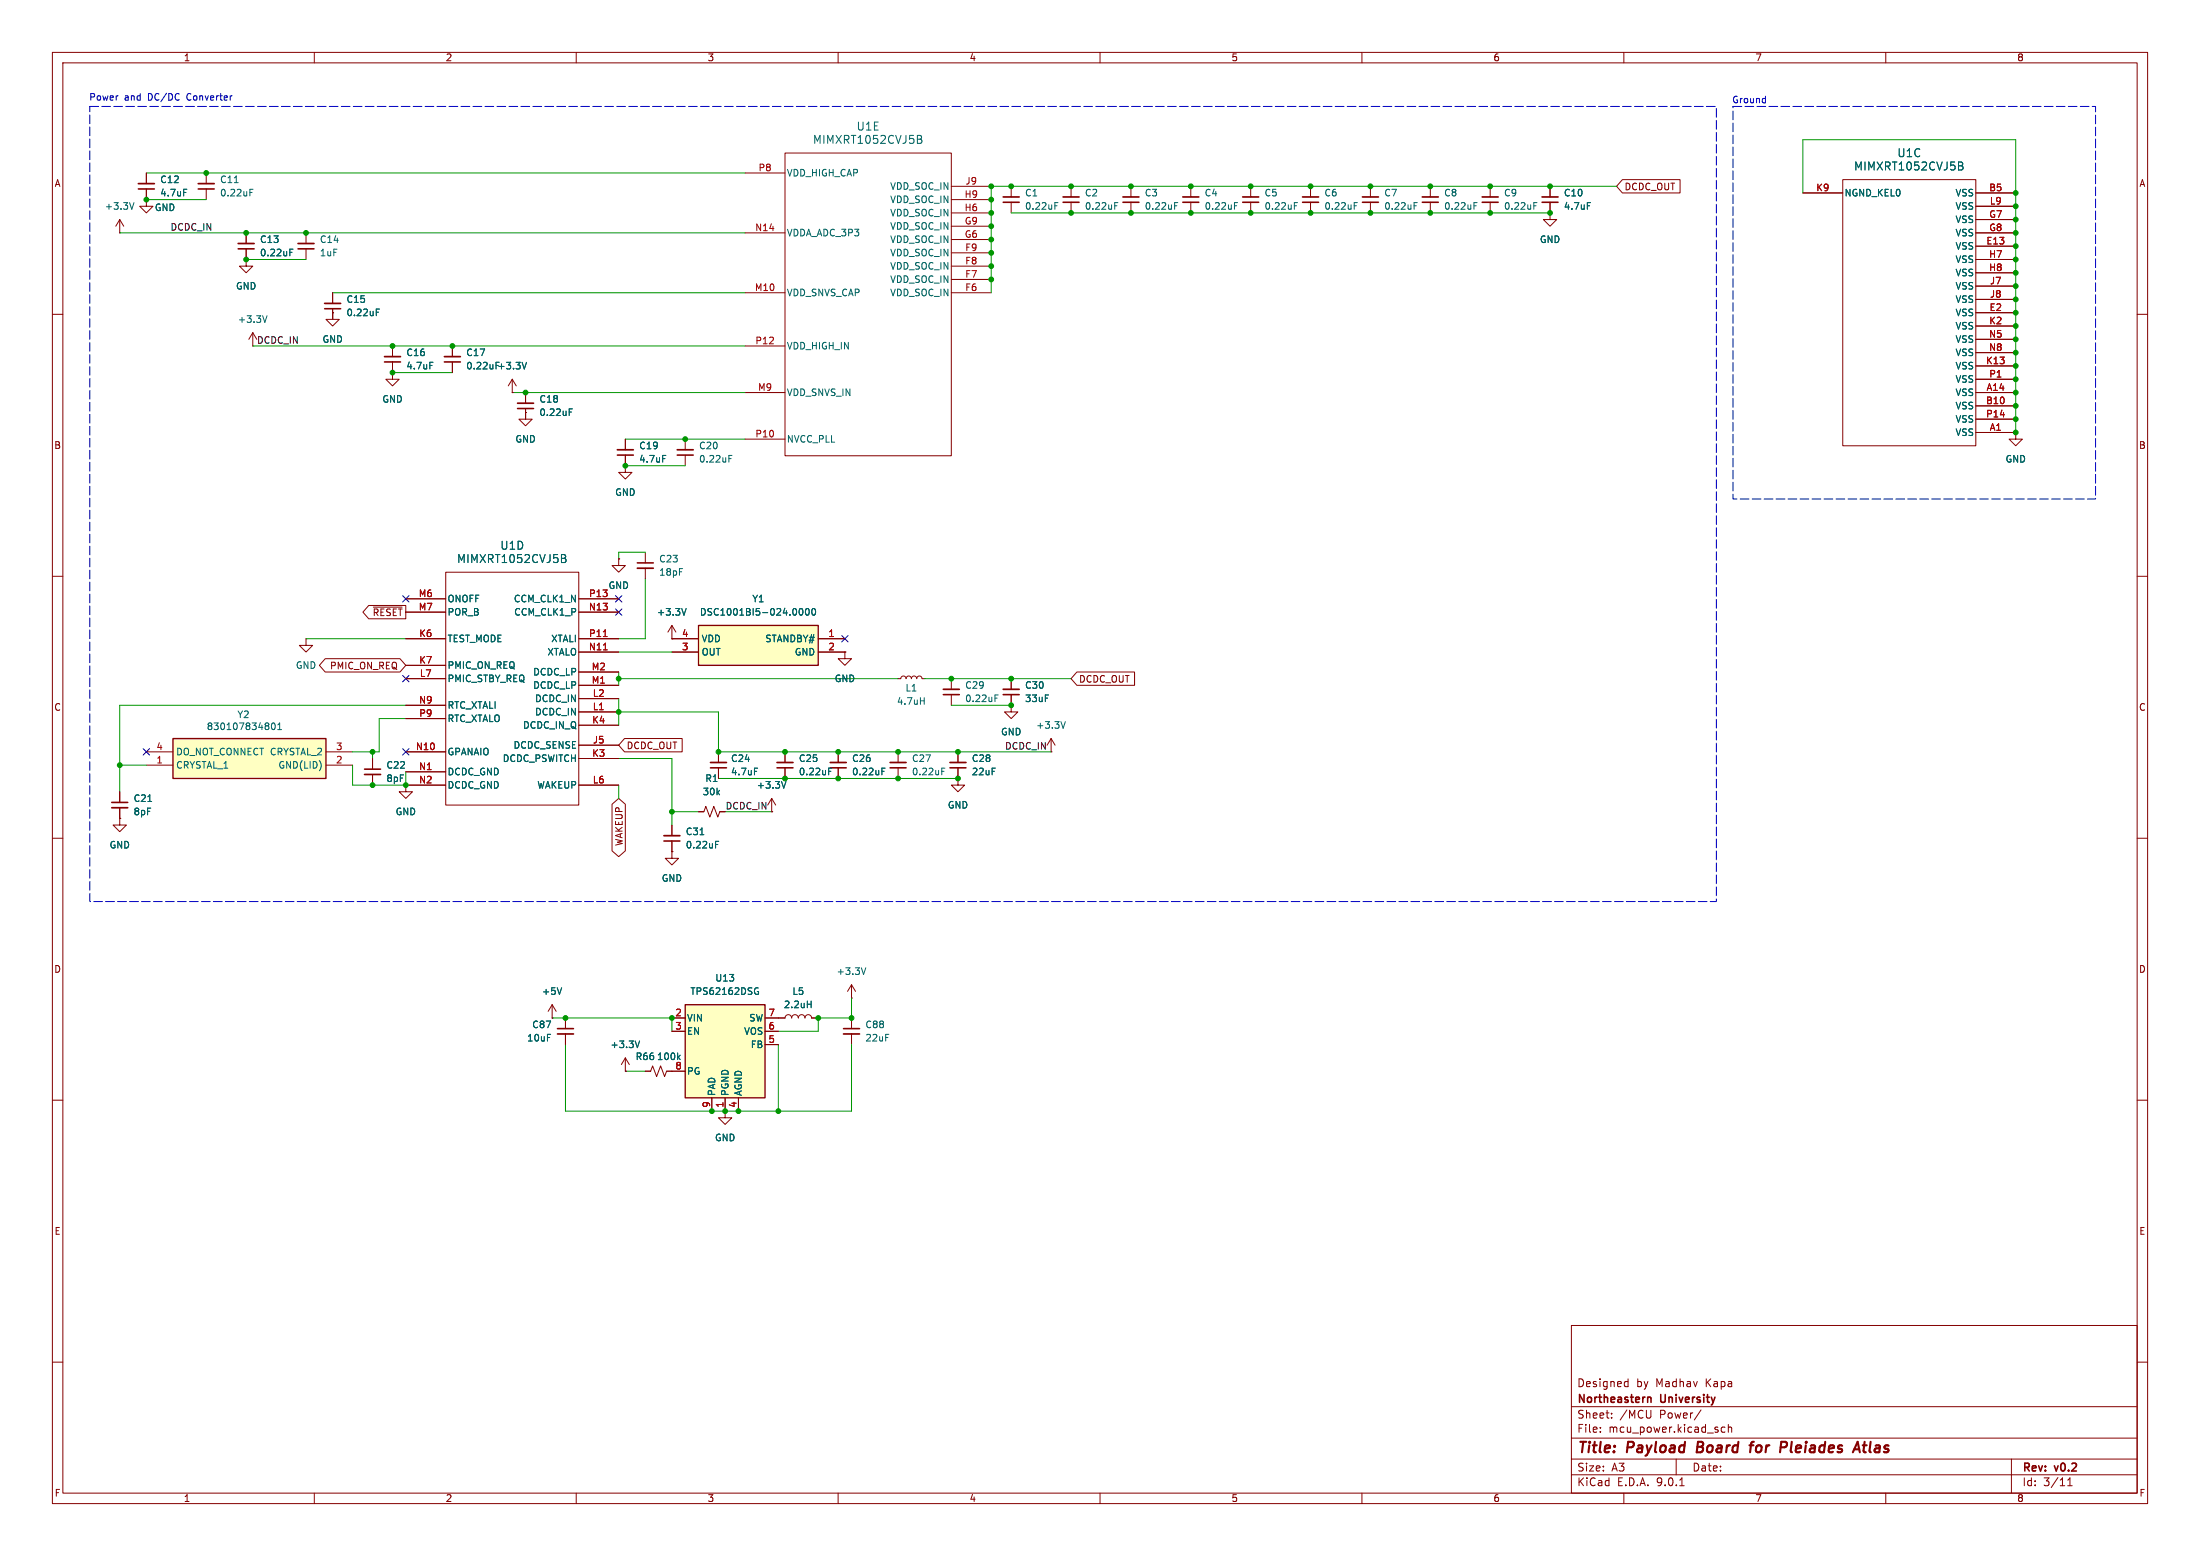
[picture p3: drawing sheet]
<svg xmlns="http://www.w3.org/2000/svg" width="420mm" height="297mm" viewBox="0 0 420 297" stroke-linecap="round" stroke-linejoin="round" font-family="sans-serif">
<g fill="none" stroke="#840000" stroke-width=".19">
<path d="M10 10h400v277h-400zM12 12h396v273h-396zM60 10v2M110 10v2M160 10v2M210 10v2M260 10v2M310 10v2M360 10v2M27.9 38.1v1.3h1.3l-1.3 1.2-1.2-1.2h1.2M27.9 38.1h.1M27.9 33v2.1"/>
<path d="M27.9 36.1v2M39.4 33v2.1M39.4 36.1v2M142.2 33h7.7M149.9 29.2h31.7v57.8h-31.7zM181.6 35.6h7.6M181.6 38.1h7.6M193 35.6v2M193 38.6v2M204.5 35.6v2M204.5 38.6v2M215.9 35.6v2"/>
<path d="M215.9 38.6v2M22.9 44.5h.1M22.9 41.9l.7 1.3M22.9 41.9l-.8 1.3M22.9 41.9v2.6M47 49.5v1.3h1.3l-1.3 1.3-1.3-1.3h1.3M47 49.5h.1M47 44.5v2M47 47.5v2M58.4 44.5v2M58.4 47.5v2M142.2 44.5h7.7"/>
<path d="M142.2 55.9h7.7M181.6 55.9h7.6M181.6 40.6h7.6M181.6 43.2h7.6M181.6 45.7h7.6M181.6 48.3h7.6M181.6 50.8h7.6M181.6 53.3h7.6M10 60h2M142.2 66h7.7M142.2 74.9h7.7M408 60h2"/>
<path d="M119.4 88.9v1.3h1.2l-1.2 1.2-1.3-1.2h1.3M119.4 88.9h.1M119.4 83.8v2.1M119.4 86.9v2M130.8 83.8v2.1M130.8 86.9v2M142.2 83.8h7.7M10 110h2M77.5 114.3h7.6M77.5 116.8h7.6M85.1 109.2h25.4v44.5h-25.4zM110.5 114.3h7.6"/>
<path d="M110.5 116.8h7.6M118.1 106.7v1.3h1.3l-1.3 1.2-1.3-1.2h1.3M118.1 106.7h.1M123.2 105.4v2M123.2 108.5v2M128.3 119.4l-.8 1.3M128.3 119.4l.7 1.3M128.3 119.4v2.5M408 110h2M77.5 129.5h7.6M77.5 121.9h7.6M77.5 127h7.6"/>
<path d="M77.5 134.6h7.6M77.5 137.2h7.6M110.5 121.9h7.6M110.5 124.5h7.6M110.5 128.3h7.6M110.5 130.8h7.6M110.5 133.4h7.6M110.5 135.9h7.6M110.5 138.4h7.6M128.3 121.9h.1M171.4 129.5h.6l.1-.3 .4-.2 .3 .2 .2 .3 .1-.3 .4-.2 .3 .2 .2 .3 .1-.3 .4-.2 .4 .2 .1 .3 .2-.3 .3-.2 .4 .2 .1 .3h.5M181.6 129.5v2.1"/>
<path d="M181.6 132.6v2M193 134.6v1.3h1.3l-1.3 1.3-1.2-1.3h1.2M193 134.6h.1M193 129.5v2.1M193 132.6v2M10 160h2M22.9 151.1v2.1M22.9 154.2v2M77.5 143.5h7.6M77.5 147.3h7.6M77.5 149.9h7.6M110.5 149.9h7.6"/>
<path d="M110.5 142.2h7.6M110.5 144.8h7.6M149.9 143.5v2M149.9 146.6v2M160 143.5v2M160 146.6v2M171.4 143.5v2M171.4 146.6v2M182.9 148.6v1.3h1.2l-1.2 1.2-1.3-1.2h1.3M182.9 148.6h.1M182.9 143.5v2M182.9 146.6v2"/>
<path d="M200.7 143.5h.1M200.7 141l-.8 1.2M200.7 141l.7 1.2M200.7 141v2.5M408 160h2M105.4 194.3h.1M105.4 191.8l-.8 1.2M105.4 191.8l.8 1.2M105.4 191.8v2.5M107.9 194.3v2M107.9 197.4v2M148.6 194.3h1.3a.64 .64 0 0 1 .6-.6 .64 .64 0 0 1 .6 .6 .64 .64 0 0 1 .7-.6 .64 .64 0 0 1 .6 .6 .64 .64 0 0 1 .6-.6 .64 .64 0 0 1 .7 .6 .64 .64 0 0 1 .6-.6 .64 .64 0 0 1 .6 .6h1.3"/>
<path d="M162.6 190.5h.1M162.6 188v2.5M162.6 194.3v2M162.6 197.4v2M162.6 188l-.8 1.2M162.6 188l.7 1.2M10 210h2M119.4 204.5h.1M119.4 201.9l-.8 1.3M119.4 201.9l.7 1.3M119.4 201.9v2.6M123.2 204.5h1l.4-1 .7 2 .8-2 .8 2 .4-1h1"/>
<path d="M138.4 212.1v1.3h1.3l-1.3 1.2-1.2-1.2h1.2M138.4 212.1h.1M408 210h2M300 253h108v32h-108zM10 260h2M300 278.5h108M300 274.5h108M300 268.5h108M305.5 273.2v.2M305.5 272.5v.1M307.7 270.5v.2M307.7 269.8v.1"/>
<path d="M310.4 263.7l.4 .1M310.8 263.2v1.5M310.8 264.6l-.4 .1M315.2 269.2l-.1 1.3M320 278.5v3M324.7 269.1l-1.3 1.9M329.3 272.5l-.4-.1-.3 .3 .1 .6h.6M329.9 272.5l.3-.1 .3 .1 .1 .9M329.9 271.9v1.5M384 278.5v6.5M408 260h2M60 285v2"/>
<path d="M110 285v2M160 285v2M210 285v2M260 285v2M300 281.5h108M310 285v2M320.7 283.6h.8M360 285v2M394.7 283.6h.9M394.7 282.5l.5-.4v1.5"/>
</g>
<path d="M324.2 275.2l-.3 2h.8M334 275.9h.7M334.8 275.2l-.4 .1-.1 .2-.2 1.7M340.1 275.2l.9 .1a.58 .58 0 0 1-.3 1M354 276.6h.9M354.6 275.2l.4 2M355.6 275.9h.8M356 275.2l-.2 1.7v.2l.4 .1" fill="none" stroke="#840000" stroke-width=".4"/>
<g fill="none" stroke="#840000" stroke-width=".3">
<path d="M26.4 36.1h3.1M37.8 36.1h3.1M191.5 38.6h3.1M202.9 38.6h3.1M214.4 38.6h3M45.5 47.5h3M56.9 47.5h3M117.9 86.9h3M129.3 86.9h3M121.7 107.4h3M180.1 132.6h3M191.5 132.6h3.1"/>
<path d="M21.3 153.2h3.1M148.3 146.6h3.1M158.5 146.6h3M169.9 146.6h3.1M181.4 146.6h3M106.4 196.3h3.1M161 196.3h3.1M314.5 266.8l.3-.1 .3 .1 .1 .9"/>
</g>
<g fill="none" stroke="#840000" stroke-width=".33">
<path d="M26.4 35.1h3.1M37.8 35.1h3.1M191.5 37.6h3.1M202.9 37.6h3.1M214.4 37.6h3M45.5 46.5h3M56.9 46.5h3M117.9 85.9h3M129.3 85.9h3M121.7 108.5h3M180.1 131.6h3M191.5 131.6h3.1"/>
<path d="M21.3 154.2h3.1M148.3 145.5h3.1M158.5 145.5h3M169.9 145.5h3.1M181.4 145.5h3M106.4 197.4h3.1M161 197.4h3.1"/>
</g>
<g fill="none" stroke="#006464" stroke-width=".19">
<path d="M25.6 38.7l-.4 1.2M35.1 36.1h.6M44.7 34.9h.8M47.7 36.7h.4M47.7 36.1h.6M175.1 25.8h.5l.3 .2v.3l-.3 .3M175.1 26.6h.5M175.6 26.6a.41 .41 0 0 1 .4 .3 .41 .41 0 0 1-.3 .5h-.6M201.4 39.3h.4M201.4 38.7h.6M212.8 39.3h.4M212.8 38.7h.6"/>
<path d="M224.2 39.3h.5M224.2 38.7h.6M55.3 48.2h.4M55.3 47.6h.6M126.5 86.9h.6M139.1 87.5h.5M139.1 86.9h.7M107.2 105.9h.5l.2 .1 .1 .3-.3 .3M107.2 106.6h.5M107.7 106.6a.41 .41 0 0 1 .4 .3 .41 .41 0 0 1-.3 .5h-.6M131 116.1l-.4 1.3M175.7 133.8h.7"/>
<path d="M176.4 133.2v1.2M189.9 133.3h.5M189.9 132.7h.7M203.4 137.7l-.4 1.3M28.2 153h.8M158.2 147.2h.4M158.2 146.6h.6M168.4 147.2h.4M168.4 146.6h.6M179.8 147.2h.4M179.8 146.6h.6M107.2 188.5l-.4 1.3"/>
<path d="M122.1 198.7l-.4 1.3M154.1 191.7h.7M154.8 191.1v1.2M165.3 184.7l-.4 1.3M129.5 201.8l.3 .5M129.8 201.4l-.4 .5"/>
</g>
<path d="M115.2 121.5h.7M115.2 124h.7" fill="none" stroke="#a90000" stroke-width=".19"/>
<path d="M133.3 119.4h22.9v7.6h-22.9z" fill="#ffffc2"/>
<path d="M133.3 119.4h22.9v7.6h-22.9z" fill="none" stroke="#840000" stroke-width=".25"/>
<path d="M128.3 121.9h5M128.3 124.5h5M156.2 121.9h5.1M156.2 124.5h5.1M71.1 144.8v2M71.1 147.8v2.1" fill="none" stroke="#840000" stroke-width=".19"/>
<path d="M152.7 116.3l.2-.2a.68 .68 0 0 1 .4 .7 .68 .68 0 0 1-.4 .6l-.3-.5zM153.9 116.2l.2-.1a.68 .68 0 0 1 .4 .7 .68 .68 0 0 1-.4 .6 .84 .84 0 0 1-.2-1.2zM155.1 116.3l.2-.2a.68 .68 0 0 1 .4 .7 .68 .68 0 0 1-.4 .6l-.3-.5z" fill="none" stroke="#006464" stroke-width=".19"/>
<path d="M69.6 146.8h3" fill="none" stroke="#840000" stroke-width=".3"/>
<path d="M69.6 147.8h3" fill="none" stroke="#840000" stroke-width=".33"/>
<path d="M130.8 191.8h15.2v17.8h-15.2z" fill="#ffffc2"/>
<path d="M130.8 191.8h15.2v17.8h-15.2z" fill="none" stroke="#840000" stroke-width=".25"/>
<g fill="none" stroke="#840000" stroke-width=".19">
<path d="M227.3 35.6v2M227.3 38.6v2M238.8 35.6v2M238.8 38.6v2M250.2 35.6v2M250.2 38.6v2M261.6 35.6v2M261.6 38.6v2M273 35.6v2M273 38.6v2M284.5 35.6v2M284.5 38.6v2"/>
<path d="M295.9 35.6v2M295.9 38.6v2M344.2 36.8h7.6M351.8 34.3h25.4v50.8h-25.4zM377.2 36.8h7.6M377.2 39.4h7.6M295.9 40.6v1.3h1.3l-1.3 1.3-1.3-1.3h1.3M295.9 40.6h.1M377.2 41.9h7.6M377.2 44.5h7.6M377.2 47h7.6M377.2 49.5h7.6"/>
<path d="M377.2 52.1h7.6M377.2 54.6h7.6M377.2 57.2h7.6M377.2 59.7h7.6M74.9 71.1v1.3h1.3l-1.3 1.3-1.2-1.3h1.2M74.9 71.1h.1M74.9 66v2.1M74.9 69.1v2M86.4 66v2.1M86.4 69.1v2M97.8 74.9h.1M97.8 72.4l-.8 1.3"/>
<path d="M97.8 72.4l.8 1.3M97.8 72.4v2.5M100.3 78v2h-1.2l1.2 1.3 1.3-1.3h-1.3v-1.3M100.3 78.7h.1M100.3 74.9v2.1M377.2 62.2h7.6M377.2 64.8h7.6M377.2 67.3h7.6M377.2 69.9h7.6M377.2 72.4h7.6M377.2 74.9h7.6M377.2 77.5h7.6"/>
<path d="M377.2 80h7.6M377.2 82.6h7.6M384.8 82.6v1.2h1.3l-1.3 1.3-1.3-1.3h1.3M384.8 82.6h.1M161.3 124.5v1.2h-1.3l1.3 1.3 1.3-1.3h-1.3M161.3 124.5h.1M22.9 156.2v1.3h1.2l-1.2 1.3-1.3-1.3h1.3M22.9 156.2h.1M77.5 149.9v1.2h1.2l-1.2 1.3-1.3-1.3h1.3M77.5 149.9h.1M128.3 157.5v2M133.3 154.9h1.1l.3-1 .8 2.1 .8-2.1 .7 2.1 .4-1.1h1"/>
<path d="M137.2 143.5v2M137.2 146.6v2M147.3 154.9h.1M147.3 152.4l-.7 1.3M147.3 152.4l.8 1.3M147.3 152.4v2.5M128.3 162.6v1.2h-1.3l1.3 1.3 1.2-1.3h-1.2M128.3 162.6h.1M128.3 160.5v2.1M128.3 194.3h2.5M128.3 196.9h2.5M146 194.3h2.6"/>
<path d="M146 196.9h2.6M146 199.4h2.6M128.3 204.5h2.5M135.9 209.6v2.5M138.4 209.6v2.5M141 209.6v2.5"/>
</g>
<g fill="none" stroke="#006464" stroke-width=".19">
<path d="M235.7 38.7h.6M235.7 39.3h.4M247.1 38.7h.6M247.1 39.3h.4M258.5 38.7h.6M258.5 39.3h.4M270 38.7h.6M270 39.3h.4M281.4 38.7h.6M281.4 39.3h.4M292.8 38.7h.6M292.8 39.3h.4"/>
<path d="M303 38.7h.6M373.9 30.9h.5l.2 .2 .1 .3-.3 .2M373.9 31.6h.5M374.4 31.6a.41 .41 0 0 1 .4 .4 .41 .41 0 0 1-.3 .4h-.6M82.1 69.2h.6M100.5 69.2l-.4 1.2M108.7 78.6h.4M108.7 78h.6M133.6 159.3h.8M144 146.6h.6M150 149.2l-.4 1.2M136.6 161.2h.4"/>
<path d="M136.6 160.6h.6M144.3 188.6h.4M144.6 189.3h.2v.4h-.5"/>
</g>
<path d="M225.8 38.6h3.1M237.2 38.6h3.1M248.7 38.6h3M260.1 38.6h3M271.5 38.6h3.1M283 38.6h3M294.4 38.6h3M73.4 69.1h3.1M84.8 69.1h3.1M98.8 78h3.1M135.6 146.6h3.1M126.7 160.5h3.1" fill="none" stroke="#840000" stroke-width=".3"/>
<path d="M225.8 37.6h3.1M237.2 37.6h3.1M248.7 37.6h3M260.1 37.6h3M271.5 37.6h3.1M283 37.6h3M294.4 37.6h3M73.4 68.1h3.1M84.8 68.1h3.1M98.8 77h3.1M126.7 159.5h3.1M135.6 145.5h3.1" fill="none" stroke="#840000" stroke-width=".33"/>
<path d="M33 141h29.2v7.6h-29.2z" fill="#ffffc2"/>
<path d="M33 141h29.2v7.6h-29.2z" fill="none" stroke="#840000" stroke-width=".25"/>
<g fill="none" stroke="#840000" stroke-width=".19">
<path d="M27.9 38.1h.1M27.9 33v2.1M27.9 36.1v2M295.9 35.6v2M295.9 38.6v2M309.7 34.3h11v2.5h-11l-1.1-1.2zM344.2 36.8h7.6M377.2 36.8h7.6M377.2 39.4h7.6M47 49.5h.1M47 44.5v2M47 47.5v2"/>
<path d="M63.5 58.9v2.1h-1.3l1.3 1.2 1.3-1.2h-1.3v-1.3M63.5 59.7h.1M63.5 55.9v2M295.9 40.6h.1M377.2 41.9h7.6M377.2 44.5h7.6M377.2 47h7.6M377.2 49.5h7.6M377.2 52.1h7.6M377.2 54.6h7.6M377.2 57.2h7.6M377.2 59.7h7.6"/>
<path d="M48.3 66h.1M48.3 63.5l.7 1.3M48.3 63.5l-.8 1.3M48.3 63.5v2.5M74.9 71.1h.1M74.9 66v2.1M74.9 69.1v2M86.4 66v2.1M86.4 69.1v2M97.8 74.9h.1M100.3 78.7h.1M100.3 74.9v2.1"/>
<path d="M100.3 78v2M377.2 62.2h7.6M377.2 64.8h7.6M377.2 67.3h7.6M377.2 69.9h7.6M377.2 72.4h7.6M377.2 74.9h7.6M377.2 77.5h7.6M119.4 88.9h.1M119.4 83.8v2.1M119.4 86.9v2M377.2 80h7.6"/>
<path d="M377.2 82.6h7.6M384.8 82.6h.1M70.4 115.6h7.1v2.5h-7.1l-1.1-1.3zM71.3 115.9h5.5M77.5 114.3h7.6M77.5 116.8h7.6M110.5 114.3h7.6M110.5 116.8h7.6M118.1 106.7h.1M58.4 121.9v1.3h1.3l-1.3 1.3-1.3-1.3h1.3M58.4 121.9h.1M62.1 125.7h14.3l1.1 1.3-1.1 1.3h-14.3l-1.1-1.3z"/>
<path d="M77.5 121.9h7.6M77.5 127h7.6M77.5 129.5h7.6M77.5 134.6h7.6M77.5 137.2h7.6M110.5 121.9h7.6M110.5 124.5h7.6M110.5 128.3h7.6M110.5 130.8h7.6M110.5 133.4h7.6M110.5 135.9h7.6M110.5 138.4h7.6"/>
<path d="M128.3 121.9h.1M128.3 121.9h5M128.3 124.5h5M156.2 121.9h5.1M156.2 124.5h5.1M161.3 124.5h.1M193 134.6h.1M193 129.5v2.1M193 132.6v2M205.6 128.3h11v2.5h-11l-1.1-1.3zM22.9 156.2h.1M22.9 151.1v2.1"/>
<path d="M22.9 154.2v2M27.9 143.5h5.1M27.9 146.1h5.1M62.2 143.5h5.1M62.2 146.1h5.1M71.1 144.8v2M71.1 147.8v2.1M77.5 149.9h.1M77.5 143.5h7.6M77.5 147.3h7.6M77.5 149.9h7.6M110.5 149.9h7.6"/>
<path d="M110.5 142.2h7.6M110.5 144.8h7.6M116.8 153.5l1.3-1.1 1.3 1.1v8.9l-1.3 1.1-1.3-1.1zM119.2 141h11v2.5h-11l-1.1-1.3zM128.3 157.5v2M133.3 154.9h1.1M137.2 143.5v2M137.2 146.6v2M137.4 154.9h1M147.3 154.9h.1M149.9 143.5v2M149.9 146.6v2"/>
<path d="M160 143.5v2M160 146.6v2M182.9 148.6h.1M182.9 143.5v2M182.9 146.6v2M128.3 162.6h.1M128.3 160.5v2.1M105.4 194.3h.1M107.9 194.3v2M107.9 197.4v2M128.3 194.3h2.5M128.3 196.9h2.5"/>
<path d="M146 194.3h3.9M146 196.9h2.6M146 199.4h2.6M154.9 194.3h1.3M119.4 204.5h.1M123.2 204.5h1M127.3 204.5h3.5M135.9 209.6v2.5M138.4 212.1h.1M138.4 209.6v2.5M141 209.6v2.5"/>
</g>
<g fill="none" stroke="#006464" stroke-width=".19">
<path d="M35.1 36.1h.6M303 38.7h.6M373.9 30.9h.5l.2 .2 .1 .3-.3 .2M373.9 31.6h.5M374.4 31.6a.41 .41 0 0 1 .4 .4 .41 .41 0 0 1-.3 .4h-.6M55.3 48.2h.4M55.3 47.6h.6M71.8 59.6h.5M71.8 59h.6M51 60.3l-.4 1.2M82.1 69.2h.6M100.5 69.2l-.4 1.2"/>
<path d="M108.7 78.6h.4M108.7 78h.6M126.5 86.9h.6M107.2 105.9h.5l.2 .1 .1 .3-.3 .3M107.2 106.6h.5M107.7 106.6a.41 .41 0 0 1 .4 .3 .41 .41 0 0 1-.3 .5h-.6M131 116.1l-.4 1.3M152.7 116.3l.2-.2a.68 .68 0 0 1 .4 .7 .68 .68 0 0 1-.4 .6l-.3-.5zM153.9 116.2l.2-.1a.68 .68 0 0 1 .4 .7 .68 .68 0 0 1-.4 .6 .84 .84 0 0 1-.2-1.2zM155.1 116.3l.2-.2a.68 .68 0 0 1 .4 .7 .68 .68 0 0 1-.4 .6l-.3-.5zM51.9 138.1l.2-.1a.68 .68 0 0 1 .5 .6 .68 .68 0 0 1-.5 .7l-.3-.5zM53 139.3h.8"/>
<path d="M53 138.4l.4-.4v1.3M28.2 153h.8M133.6 159.3h.8M144 146.6h.6M150 149.2l-.4 1.2M158.2 147.2h.4M158.2 146.6h.6M168.4 147.2h.4M168.4 146.6h.6M136.6 161.2h.4M136.6 160.6h.6M107.2 188.5l-.4 1.3"/>
<path d="M122.1 198.7l-.4 1.3M144.3 188.6h.4M144.6 189.3h.2v.4h-.5M154.1 191.7h.7M154.8 191.1v1.2M129.5 201.8l.3 .5M129.8 201.4l-.4 .5"/>
</g>
<path d="M62 58.9h3" fill="none" stroke="#840000" stroke-width=".3"/>
<path d="M62 57.9h3" fill="none" stroke="#840000" stroke-width=".33"/>
<g fill="none" stroke="#009600" stroke-width=".19">
<path d="M27.9 33h114.3M27.9 38.1h11.5M308.6 35.6h-119.4v20.3M344.2 36.8v-10.1h40.6v55.9M22.9 44.5h119.3M47 49.5h11.4M63.5 55.9h78.7M63.5 59.7v1.3M193 40.6h102.9M48.3 66h93.9M74.9 71.1h11.5M97.8 74.9h44.4"/>
<path d="M100.3 78.7v1.3M119.4 83.8h22.8M119.4 88.9h11.4M123.2 105.4h-5.1v1.3M123.2 110.5v11.4h-5.1M58.4 121.9h19.1M77.5 134.6h-54.6v16.5M77.5 137.2h-5.1v6.3h-5.1M118.1 128.3v2.5M118.1 133.4v5M118.1 135.9h19.1v7.6h63.5M118.1 124.5h10.2"/>
<path d="M118.1 129.5h53.3M176.5 129.5h28M181.6 134.6h11.4M22.9 146.1h5M67.3 146.1v3.8h10.2v-2.6M71.1 143.5v1.3M118.1 149.9v2.5M118.1 144.8h10.2v12.7M128.3 154.9h5M137.2 148.6h45.7M138.4 154.9h8.9M105.4 194.3h22.9v2.6"/>
<path d="M107.9 199.4v12.7h54.7v-12.7M148.6 199.4v12.7M162.6 190.5v3.8h-6.4v2.6h-7.6M119.4 204.5h3.8"/>
</g>
<g fill="none" stroke="#000084" stroke-width=".19">
<path d="M76.9 113.7l1.2 1.2M78.1 113.7l-1.2 1.2M117.5 113.7l1.2 1.2M117.5 116.2l1.2 1.2M118.7 113.7l-1.2 1.2M118.7 116.2l-1.2 1.2M76.9 128.9l1.2 1.2M78.1 128.9l-1.2 1.2M160.7 121.3l1.2 1.2M161.9 121.3l-1.2 1.2M27.3 142.9l1.2 1.2M28.5 142.9l-1.2 1.2"/>
<path d="M76.9 142.9l1.2 1.2M78.1 142.9l-1.2 1.2"/>
</g>
<path d="M336.9 18.8h.1M337 18.4v1.2M337 19.6h-.1" fill="none" stroke="#0000c2" stroke-width=".19"/>
<path d="M17.1 20.3h310.6v151.8h-310.6zM330.8 20.3h69.2v75h-69.2z" fill="none" stroke="#0000c2" stroke-width=".19" stroke-dasharray="1.7 .6"/>
<path d="M115.2 121.5h.7M115.2 124h.7" fill="none" stroke="#a90000" stroke-width=".19"/>
<g fill="#009600" stroke="#009600" stroke-width=".19">
<circle cx="384.8" cy="52.1" r=".46"/>
<circle cx="384.8" cy="54.6" r=".46"/>
<circle cx="384.8" cy="57.2" r=".46"/>
<circle cx="384.8" cy="44.5" r=".46"/>
<circle cx="384.8" cy="49.5" r=".46"/>
<circle cx="384.8" cy="59.7" r=".46"/>
<circle cx="384.8" cy="62.2" r=".46"/>
<circle cx="384.8" cy="47" r=".46"/>
<circle cx="384.8" cy="72.4" r=".46"/>
<circle cx="384.8" cy="82.6" r=".46"/>
<circle cx="384.8" cy="80" r=".46"/>
<circle cx="384.8" cy="77.5" r=".46"/>
<circle cx="384.8" cy="67.3" r=".46"/>
<circle cx="384.8" cy="74.9" r=".46"/>
<circle cx="384.8" cy="41.9" r=".46"/>
<circle cx="384.8" cy="39.4" r=".46"/>
<circle cx="384.8" cy="64.8" r=".46"/>
<circle cx="384.8" cy="69.9" r=".46"/>
<circle cx="384.8" cy="36.8" r=".46"/>
<circle cx="182.9" cy="148.6" r=".46"/>
<circle cx="193" cy="129.5" r=".46"/>
<circle cx="227.3" cy="35.6" r=".46"/>
<circle cx="204.5" cy="40.6" r=".46"/>
<circle cx="273" cy="35.6" r=".46"/>
<circle cx="189.2" cy="50.8" r=".46"/>
<circle cx="250.2" cy="40.6" r=".46"/>
<circle cx="193" cy="134.6" r=".46"/>
<circle cx="250.2" cy="35.6" r=".46"/>
<circle cx="227.3" cy="40.6" r=".46"/>
<circle cx="284.5" cy="40.6" r=".46"/>
<circle cx="189.2" cy="45.7" r=".46"/>
<circle cx="295.9" cy="35.6" r=".46"/>
<circle cx="238.8" cy="40.6" r=".46"/>
<circle cx="160" cy="143.5" r=".46"/>
<circle cx="171.4" cy="143.5" r=".46"/>
<circle cx="182.9" cy="143.5" r=".46"/>
<circle cx="160" cy="148.6" r=".46"/>
<circle cx="171.4" cy="148.6" r=".46"/>
<circle cx="215.9" cy="35.6" r=".46"/>
<circle cx="284.5" cy="35.6" r=".46"/>
<circle cx="193" cy="35.6" r=".46"/>
<circle cx="189.2" cy="38.1" r=".46"/>
<circle cx="204.5" cy="35.6" r=".46"/>
<circle cx="189.2" cy="35.6" r=".46"/>
<circle cx="295.9" cy="40.6" r=".46"/>
<circle cx="189.2" cy="43.2" r=".46"/>
<circle cx="189.2" cy="40.6" r=".46"/>
<circle cx="215.9" cy="40.6" r=".46"/>
<circle cx="189.2" cy="53.3" r=".46"/>
<circle cx="273" cy="40.6" r=".46"/>
<circle cx="238.8" cy="35.6" r=".46"/>
<circle cx="189.2" cy="48.3" r=".46"/>
<circle cx="261.6" cy="35.6" r=".46"/>
<circle cx="261.6" cy="40.6" r=".46"/>
<circle cx="130.8" cy="83.8" r=".46"/>
<circle cx="137.2" cy="143.5" r=".46"/>
<circle cx="181.6" cy="129.5" r=".46"/>
<circle cx="149.9" cy="148.6" r=".46"/>
<circle cx="47" cy="44.5" r=".46"/>
<circle cx="39.4" cy="33" r=".46"/>
<circle cx="47" cy="49.5" r=".46"/>
<circle cx="27.9" cy="38.1" r=".46"/>
<circle cx="58.4" cy="44.5" r=".46"/>
<circle cx="71.1" cy="149.9" r=".46"/>
<circle cx="119.4" cy="88.9" r=".46"/>
<circle cx="71.1" cy="143.5" r=".46"/>
<circle cx="148.6" cy="212.1" r=".46"/>
<circle cx="138.4" cy="212.1" r=".46"/>
<circle cx="141" cy="212.1" r=".46"/>
<circle cx="135.9" cy="212.1" r=".46"/>
<circle cx="162.6" cy="194.3" r=".46"/>
<circle cx="156.2" cy="194.3" r=".46"/>
<circle cx="118.1" cy="129.5" r=".46"/>
<circle cx="128.3" cy="154.9" r=".46"/>
<circle cx="107.9" cy="194.3" r=".46"/>
<circle cx="128.3" cy="194.3" r=".46"/>
<circle cx="149.9" cy="143.5" r=".46"/>
<circle cx="118.1" cy="135.9" r=".46"/>
<circle cx="74.9" cy="71.1" r=".46"/>
<circle cx="74.9" cy="66" r=".46"/>
<circle cx="100.3" cy="74.9" r=".46"/>
<circle cx="86.4" cy="66" r=".46"/>
<circle cx="22.9" cy="146.1" r=".46"/>
<circle cx="77.5" cy="149.9" r=".46"/>
</g>
<g font-size="2.8" fill="#840000">
<text x="301" y="277.9">Title:</text>
<text x="310.6" y="277.9">Payload</text>
<text x="324.8" y="277.9">Board</text>
<text x="335.8" y="277.9">for</text>
<text x="342.3" y="277.9">Pleiades</text>
<text x="357.3" y="277.9">Atlas</text>
</g>
<g font-size="2.1" fill="#006464">
<text x="155.1" y="27.7">MIMXRT1052CVJ5B</text>
<text x="163.4" y="25.1">U1E</text>
<text x="353.9" y="32.7">MIMXRT1052CVJ5B</text>
<text x="362.1" y="30.2">U1C</text>
<text x="87.2" y="107.7">MIMXRT1052CVJ5B</text>
<text x="95.4" y="105.1">U1D</text>
</g>
<g font-size="2.1" fill="#840000">
<text x="301" y="268.2">Northeastern</text>
<text x="301" y="265">Designed</text>
<text x="312.4" y="265">by</text>
<text x="316.2" y="265">Madhav</text>
<text x="317.1" y="268.2">University</text>
<text x="325.7" y="265">Kapa</text>
<text x="301" y="273.7">File:</text>
<text x="301" y="271">Sheet:</text>
<text x="307.1" y="273.7">mcu_power.kicad_sch</text>
<text x="309.2" y="271">/MCU</text>
<text x="316.9" y="271">Power/</text>
<text x="301" y="281.1">Size:</text>
<text x="307.6" y="281.1">A3</text>
<text x="323" y="281.1">Date:</text>
<text x="386" y="281.3">Rev:</text>
<text x="392.4" y="281.3">v0.2</text>
<text x="301" y="283.9">KiCad</text>
<text x="308.7" y="283.9">E.D.A.</text>
<text x="316.3" y="283.9">9.0.1</text>
<text x="386" y="283.9">Id:</text>
<text x="390.1" y="283.9">3/11</text>
</g>
<g font-size="1.8" fill="#840000">
<text x="35" y="11.9">1</text>
<text x="85" y="11.9">2</text>
<text x="135" y="11.9">3</text>
<text x="185" y="11.9">4</text>
<text x="235" y="11.9">5</text>
<text x="285" y="11.9">6</text>
<text x="335" y="11.9">7</text>
<text x="385" y="11.9">8</text>
<text x="10.3" y="35.9">A</text>
<text x="408.3" y="35.9">A</text>
<text x="310" y="36.5">DCDC_OUT</text>
<text x="10.3" y="85.9">B</text>
<text x="408.2" y="85.9">B</text>
<text x="71" y="117.8">~{RESET}</text>
<text x="62.9" y="128">PMIC_ON_REQ</text>
<text x="205.9" y="130.5">DCDC_OUT</text>
<text x="10.3" y="135.9">C</text>
<text x="408.2" y="135.9">C</text>
<text x="119.5" y="143.2">DCDC_OUT</text>
<text x="119.1" y="161.6" transform="rotate(-90 119.1 161.6)">WAKEUP</text>
<text x="10.3" y="185.9">D</text>
<text x="408.2" y="185.9">D</text>
<text x="10.3" y="235.9">E</text>
<text x="408.3" y="235.9">E</text>
<text x="10.3" y="285.9">F</text>
<text x="35" y="286.9">1</text>
<text x="85" y="286.9">2</text>
<text x="135" y="286.9">3</text>
<text x="185" y="286.9">4</text>
<text x="235" y="286.9">5</text>
<text x="285" y="286.9">6</text>
<text x="335" y="286.9">7</text>
<text x="385" y="286.9">8</text>
<text x="408.3" y="285.9">F</text>
</g>
<g font-size="1.8" fill="#0000c2">
<text x="16.9" y="19.4">Power</text>
<text x="23.7" y="19.4">and</text>
<text x="28.3" y="19.4">DC/DC</text>
<text x="35.9" y="19.4">Converter</text>
<text x="330.6" y="19.9">Ground</text>
</g>
<g font-size="1.8" fill="#006464">
<text x="30.5" y="35.1">C12</text>
<text x="41.9" y="35.1">C11</text>
<text x="150.1" y="33.9">VDD_HIGH_CAP</text>
<text x="19.9" y="40.2">+3.3V</text>
<text x="29.5" y="40.5">GND</text>
<text x="30.5" y="37.7">4.7uF</text>
<text x="41.9" y="37.7">0.22uF</text>
<text x="169.8" y="36.4">VDD_SOC_IN</text>
<text x="169.8" y="39">VDD_SOC_IN</text>
<text x="169.8" y="41.5">VDD_SOC_IN</text>
<text x="195.6" y="37.7">C1</text>
<text x="195.6" y="40.2">0.22uF</text>
<text x="207" y="37.7">C2</text>
<text x="207" y="40.2">0.22uF</text>
<text x="218.4" y="37.7">C3</text>
<text x="218.4" y="40.2">0.22uF</text>
<text x="229.9" y="37.7">C4</text>
<text x="229.9" y="40.2">0.22uF</text>
<text x="241.3" y="37.7">C5</text>
<text x="241.3" y="40.2">0.22uF</text>
<text x="252.7" y="37.7">C6</text>
<text x="252.7" y="40.2">0.22uF</text>
<text x="264.2" y="37.7">C7</text>
<text x="264.2" y="40.2">0.22uF</text>
<text x="275.6" y="37.7">C8</text>
<text x="275.6" y="40.2">0.22uF</text>
<text x="287" y="37.7">C9</text>
<text x="287" y="40.2">0.22uF</text>
<text x="298.5" y="37.7">C10</text>
<text x="298.5" y="40.2">4.7uF</text>
<text x="352" y="37.7">NGND_KEL0</text>
<text x="373.2" y="37.7">VSS</text>
<text x="373.2" y="40.2">VSS</text>
<text x="49.5" y="46.6">C13</text>
<text x="61" y="46.6">C14</text>
<text x="150.1" y="45.3">VDDA_ADC_3P3</text>
<text x="169.8" y="44">VDD_SOC_IN</text>
<text x="169.8" y="46.6">VDD_SOC_IN</text>
<text x="293.9" y="46.6">GND</text>
<text x="373.2" y="42.8">VSS</text>
<text x="373.2" y="45.3">VSS</text>
<text x="373.2" y="47.9">VSS</text>
<text x="49.5" y="49.1">0.22uF</text>
<text x="61" y="49.1">1uF</text>
<text x="169.8" y="49.1">VDD_SOC_IN</text>
<text x="169.8" y="51.7">VDD_SOC_IN</text>
<text x="373.2" y="50.4">VSS</text>
<text x="373.2" y="52.9">VSS</text>
<text x="45" y="55.5">GND</text>
<text x="66" y="58">C15</text>
<text x="150.1" y="56.7">VDD_SNVS_CAP</text>
<text x="169.8" y="54.2">VDD_SOC_IN</text>
<text x="169.8" y="56.7">VDD_SOC_IN</text>
<text x="373.2" y="55.5">VSS</text>
<text x="373.2" y="58">VSS</text>
<text x="45.3" y="61.8">+3.3V</text>
<text x="61.5" y="65.6">GND</text>
<text x="66" y="60.5">0.22uF</text>
<text x="373.2" y="60.6">VSS</text>
<text x="373.2" y="63.1">VSS</text>
<text x="373.2" y="65.6">VSS</text>
<text x="77.5" y="68.2">C16</text>
<text x="77.5" y="70.7">4.7uF</text>
<text x="88.9" y="70.7">0.22uF +3.3V</text>
<text x="88.9" y="68.2">C17</text>
<text x="150.1" y="66.9">VDD_HIGH_IN</text>
<text x="373.2" y="68.2">VSS</text>
<text x="373.2" y="70.7">VSS</text>
<text x="72.9" y="77.1">GND</text>
<text x="102.9" y="77.1">C18</text>
<text x="150.1" y="75.8">VDD_SNVS_IN</text>
<text x="373.2" y="73.3">VSS</text>
<text x="373.2" y="75.8">VSS</text>
<text x="102.9" y="79.6">0.22uF</text>
<text x="373.2" y="78.3">VSS</text>
<text x="373.2" y="80.9">VSS</text>
<text x="373.2" y="83.4">VSS</text>
<text x="98.3" y="84.7">GND</text>
<text x="121.9" y="85.9">C19</text>
<text x="121.9" y="88.5">4.7uF</text>
<text x="133.4" y="88.5">0.22uF</text>
<text x="133.4" y="85.9">C20</text>
<text x="150.1" y="84.7">NVCC_PLL</text>
<text x="382.8" y="88.5">GND</text>
<text x="117.3" y="94.8">GND</text>
<text x="125.7" y="107.5">C23</text>
<text x="116.1" y="112.6">GND</text>
<text x="125.7" y="110.1">18pF</text>
<text x="85.3" y="115.2">ONOFF</text>
<text x="85.3" y="117.7">POR_B</text>
<text x="98" y="115.2">CCM_CLK1_N</text>
<text x="98.1" y="117.7">CCM_CLK1_P</text>
<text x="125.3" y="117.7">+3.3V</text>
<text x="133.5" y="117.7">DSC1001BI5-024.0000</text>
<text x="143.5" y="115.2">Y1</text>
<text x="85.3" y="122.8">TEST_MODE</text>
<text x="104.4" y="125.3">XTALO</text>
<text x="105.1" y="122.8">XTALI</text>
<text x="133.9" y="122.8">VDD</text>
<text x="133.9" y="125.3">OUT</text>
<text x="146" y="122.8">STANDBY#</text>
<text x="151.6" y="125.3">GND</text>
<text x="56.4" y="127.9">GND</text>
<text x="85.3" y="127.9">PMIC_ON_REQ</text>
<text x="85.3" y="130.4">PMIC_STBY_REQ</text>
<text x="101.7" y="129.1">DCDC_LP</text>
<text x="101.7" y="131.7">DCDC_LP</text>
<text x="159.3" y="130.4">GND</text>
<text x="184.2" y="131.7">C29</text>
<text x="195.6" y="131.7">C30</text>
<text x="45.2" y="137.3">Y2</text>
<text x="85.3" y="135.5">RTC_XTALI</text>
<text x="102" y="134.2">DCDC_IN</text>
<text x="102" y="136.8">DCDC_IN</text>
<text x="171.1" y="134.7">4.7uH</text>
<text x="172.8" y="132.2">L1</text>
<text x="184.2" y="134.2">0.22uF</text>
<text x="195.6" y="134.2">33uF</text>
<text x="39.4" y="139.5">830107834801</text>
<text x="85.3" y="138">RTC_XTALO</text>
<text x="97.9" y="143.1">DCDC_SENSE</text>
<text x="99.8" y="139.3">DCDC_IN_Q</text>
<text x="191" y="140.6">GND</text>
<text x="197.7" y="139.3">+3.3V</text>
<text x="33.5" y="144.4">DO_NOT_CONNECT CRYSTAL_2</text>
<text x="33.5" y="146.9">CRYSTAL_1</text>
<text x="53.1" y="146.9">GND(LID)</text>
<text x="73.7" y="149.5">8pF</text>
<text x="73.7" y="146.9">C22</text>
<text x="85.3" y="144.4">GPANAIO</text>
<text x="85.3" y="148.2">DCDC_GND</text>
<text x="95.9" y="145.6">DCDC_PSWITCH</text>
<text x="134.5" y="149.5">R1</text>
<text x="139.5" y="145.6">C24</text>
<text x="139.5" y="148.2">4.7uF</text>
<text x="152.4" y="148.2">0.22uF</text>
<text x="152.4" y="145.6">C25</text>
<text x="162.6" y="148.2">0.22uF</text>
<text x="162.6" y="145.6">C26</text>
<text x="174" y="148.2">0.22uF</text>
<text x="174" y="145.6">C27</text>
<text x="185.4" y="145.6">C28</text>
<text x="185.4" y="148.2">22uF</text>
<text x="25.4" y="155.8">8pF</text>
<text x="25.4" y="153.3">C21</text>
<text x="75.4" y="155.8">GND</text>
<text x="85.3" y="150.7">DCDC_GND</text>
<text x="102.5" y="150.7">WAKEUP</text>
<text x="134.1" y="152">30k</text>
<text x="144.4" y="150.7">+3.3V</text>
<text x="180.8" y="154.5">GND</text>
<text x="130.8" y="159.6">C31</text>
<text x="20.8" y="162.2">GND</text>
<text x="130.8" y="162.1">0.22uF</text>
<text x="126.2" y="168.5">GND</text>
<text x="103.4" y="190.1">+5V</text>
<text x="131.7" y="190.1">TPS62162DSG</text>
<text x="136.5" y="187.6">U13</text>
<text x="151.2" y="190.1">L5</text>
<text x="159.6" y="186.3">+3.3V</text>
<text x="101.5" y="196.4">C87</text>
<text x="131.1" y="195.2">VIN</text>
<text x="131.1" y="197.7">EN</text>
<text x="142" y="197.7">VOS</text>
<text x="142.9" y="195.2">SW</text>
<text x="149.5" y="192.6">2.2uH</text>
<text x="165.1" y="196.4">C88</text>
<text x="100.5" y="199">10uF</text>
<text x="116.4" y="200.3">+3.3V</text>
<text x="121.2" y="202.5">R66</text>
<text x="125.3" y="202.5">100k</text>
<text x="143.2" y="200.3">FB</text>
<text x="165.1" y="199">22uF</text>
<text x="131.1" y="205.3">PG</text>
<text x="136.8" y="209.3" transform="rotate(-90 136.8 209.3)">PAD</text>
<text x="139.3" y="209.3" transform="rotate(-90 139.3 209.3)">PGND</text>
<text x="141.8" y="209.3" transform="rotate(-90 141.8 209.3)">AGND</text>
<text x="136.4" y="218">GND</text>
</g>
<g font-size="1.8" fill="#a90000">
<text x="144.7" y="32.8">P8</text>
<text x="184.2" y="35.3">J9</text>
<text x="184" y="37.8">H9</text>
<text x="184" y="40.4">H6</text>
<text x="346.6" y="36.6">K9</text>
<text x="379.7" y="36.6">B5</text>
<text x="379.7" y="41.7">G7</text>
<text x="379.8" y="39.1">L9</text>
<text x="144.1" y="44.2">N14</text>
<text x="184.1" y="42.9">G9</text>
<text x="184.1" y="45.5">G6</text>
<text x="379.1" y="46.7">E13</text>
<text x="379.7" y="44.2">G8</text>
<text x="184.2" y="48">F9</text>
<text x="184.2" y="50.5">F8</text>
<text x="184.2" y="53.1">F7</text>
<text x="379.6" y="49.3">H7</text>
<text x="379.6" y="51.8">H8</text>
<text x="144" y="55.6">M10</text>
<text x="184.2" y="55.6">F6</text>
<text x="379.7" y="59.4">E2</text>
<text x="379.8" y="54.4">J7</text>
<text x="379.8" y="56.9">J8</text>
<text x="144.1" y="65.8">P12</text>
<text x="379.6" y="64.5">N5</text>
<text x="379.7" y="62">K2</text>
<text x="379.1" y="69.6">K13</text>
<text x="379.6" y="67.1">N8</text>
<text x="144.6" y="74.7">M9</text>
<text x="379.1" y="77.2">B10</text>
<text x="379.1" y="74.7">A14</text>
<text x="379.7" y="72.1">P1</text>
<text x="144.1" y="83.6">P10</text>
<text x="379.1" y="79.8">P14</text>
<text x="379.7" y="82.3">A1</text>
<text x="79.8" y="114">M6</text>
<text x="79.8" y="116.6">M7</text>
<text x="112.3" y="116.6">N13</text>
<text x="112.4" y="114">P13</text>
<text x="79.9" y="121.7">K6</text>
<text x="112.3" y="124.2">N11</text>
<text x="112.4" y="121.7">P11</text>
<text x="130.1" y="121.7">4</text>
<text x="130.1" y="124.2">3</text>
<text x="158" y="121.7">1</text>
<text x="158" y="124.2">2</text>
<text x="79.9" y="126.7">K7</text>
<text x="80.1" y="129.3">L7</text>
<text x="112.9" y="128">M2</text>
<text x="112.9" y="130.6">M1</text>
<text x="79.9" y="134.4">N9</text>
<text x="79.9" y="136.9">P9</text>
<text x="113.1" y="133.1">L2</text>
<text x="113.1" y="135.6">L1</text>
<text x="29.8" y="143.3">4</text>
<text x="64.1" y="143.3">3</text>
<text x="79.3" y="143.3">N10</text>
<text x="113" y="138.2">K4</text>
<text x="113.1" y="142">J5</text>
<text x="29.8" y="145.8">1</text>
<text x="64.1" y="145.8">2</text>
<text x="79.9" y="147.1">N1</text>
<text x="79.9" y="149.6">N2</text>
<text x="113" y="144.5">K3</text>
<text x="113.1" y="149.6">L6</text>
<text x="128.8" y="194.1">2</text>
<text x="128.8" y="196.6">3</text>
<text x="146.6" y="194.1">7</text>
<text x="146.6" y="196.6">6</text>
<text x="146.6" y="199.1">5</text>
<text x="128.8" y="204.2">8</text>
<text x="135.6" y="211.5" transform="rotate(-90 135.6 211.5)">9</text>
<text x="138.2" y="211.5" transform="rotate(-90 138.2 211.5)">1</text>
<text x="140.7" y="211.5" transform="rotate(-90 140.7 211.5)">4</text>
</g>
<g font-size="1.8" fill="#0f0f0f">
<text x="32.5" y="44.1">DCDC_IN</text>
<text x="49" y="65.7">DCDC_IN</text>
<text x="191.8" y="143.2">DCDC_IN</text>
<text x="138.4" y="154.6">DCDC_IN</text>
</g>
</svg>
